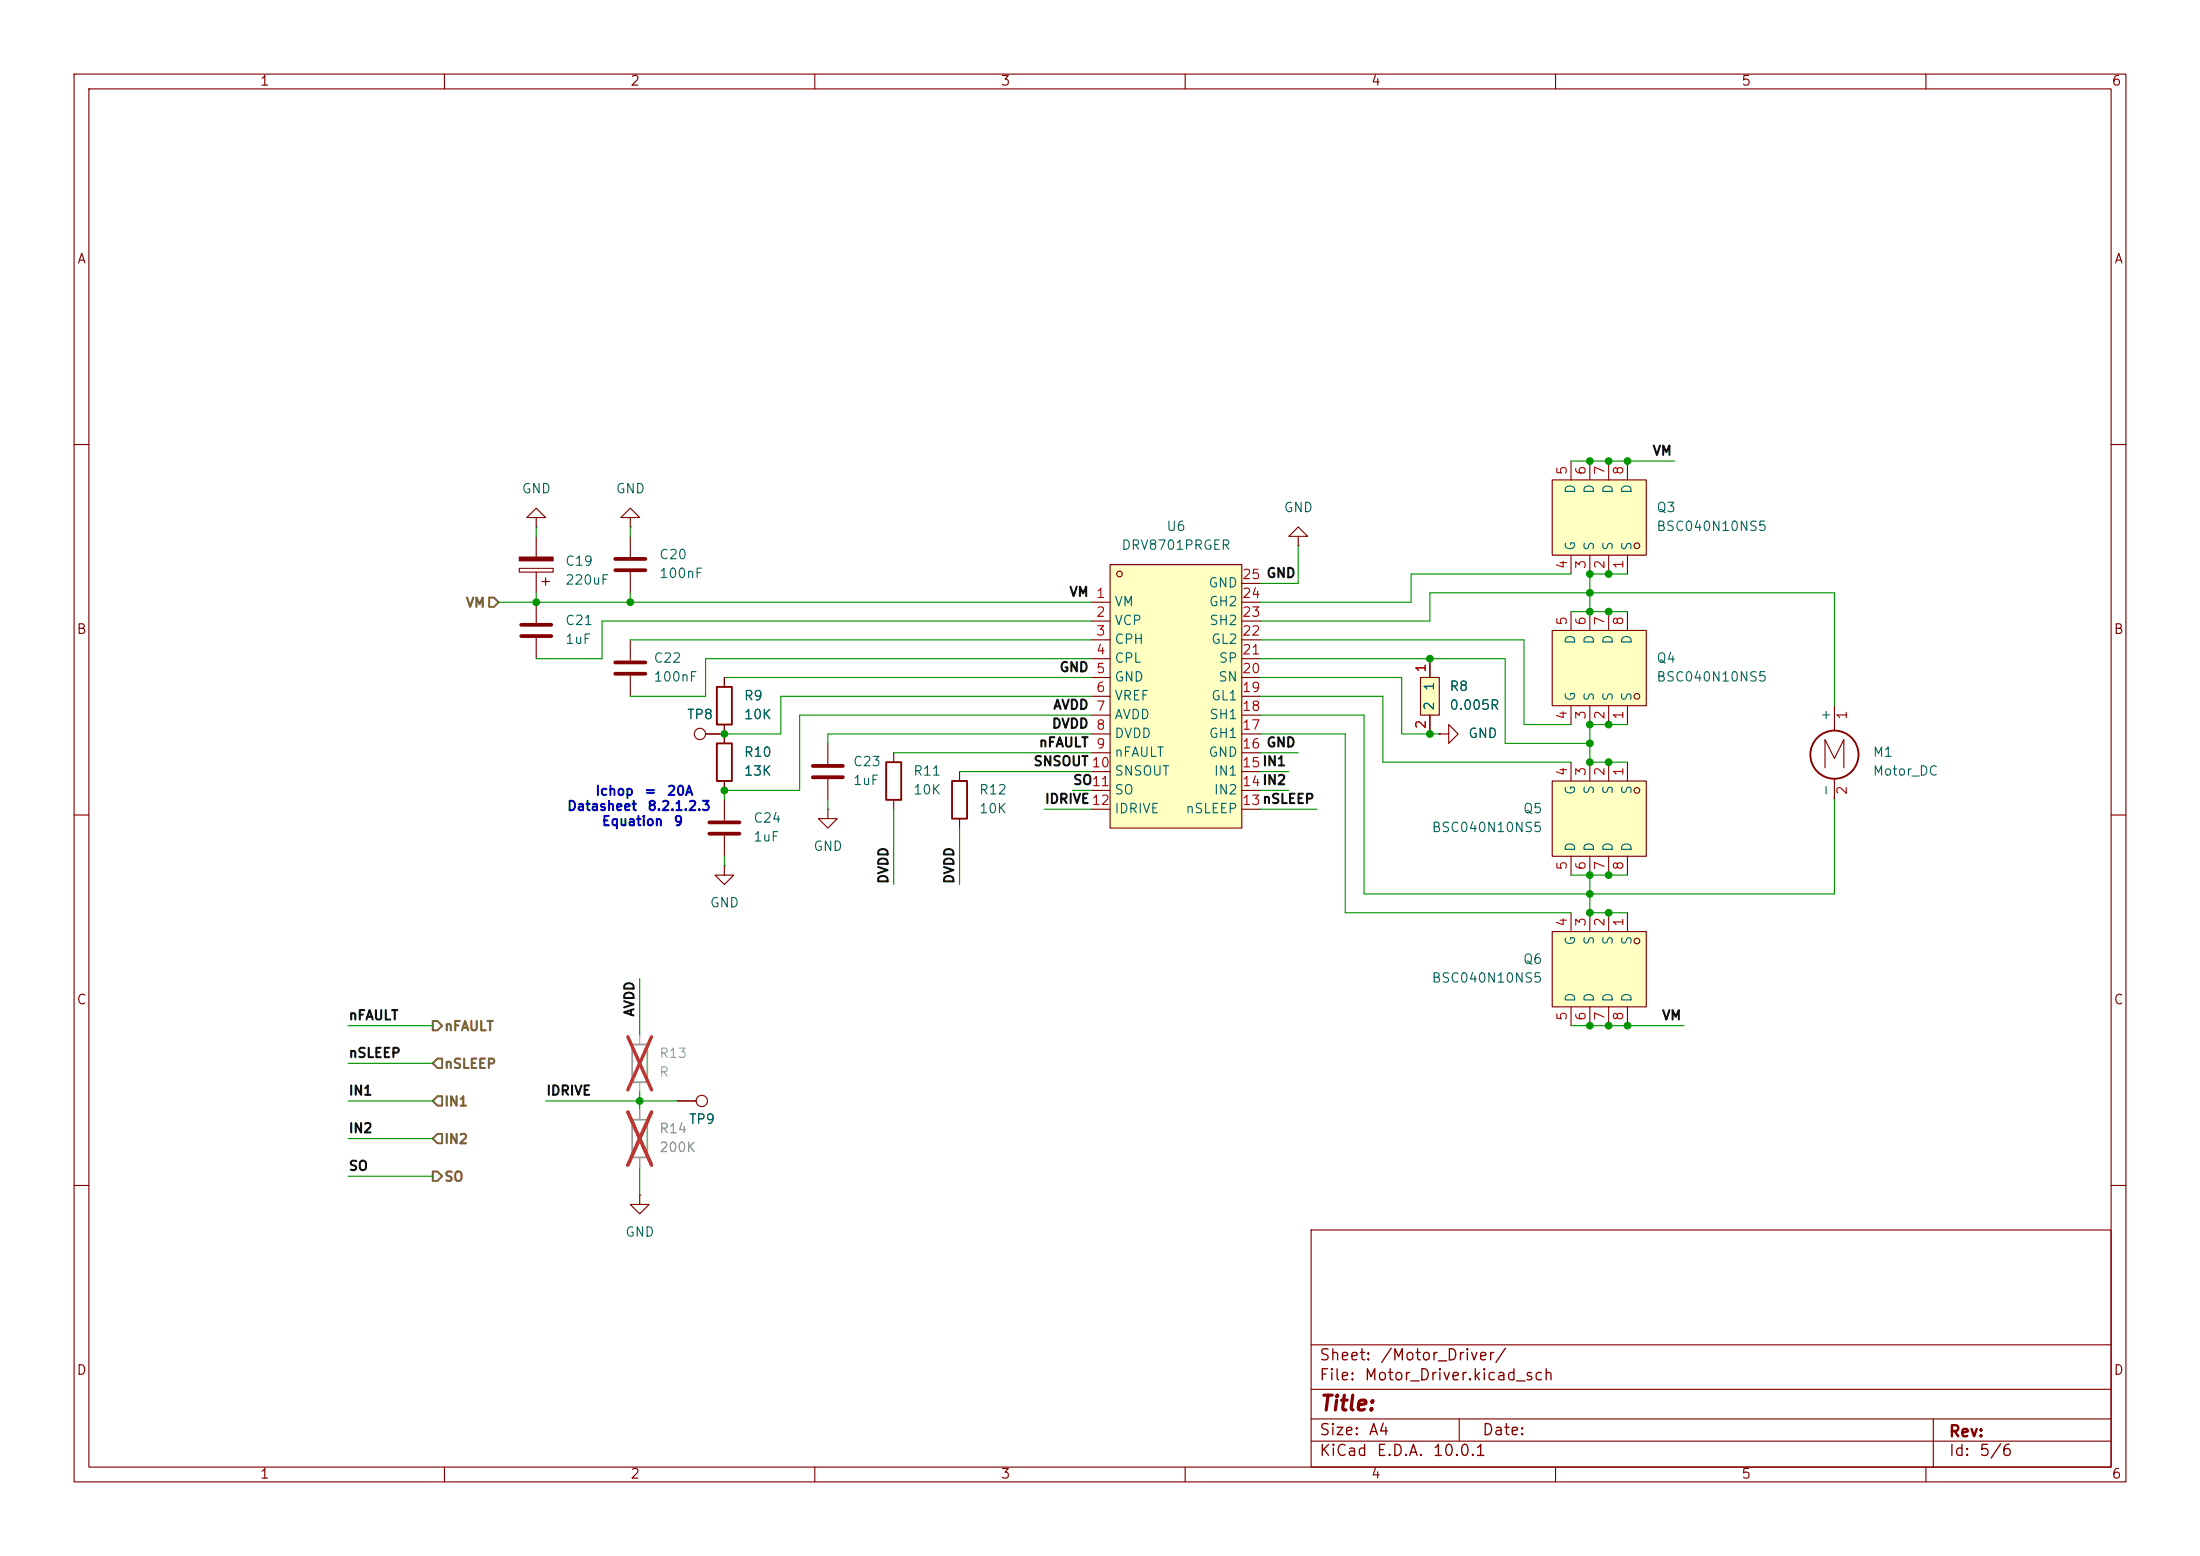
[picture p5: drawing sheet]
<svg xmlns="http://www.w3.org/2000/svg" width="297mm" height="210mm" viewBox="0 0 297 210" stroke-linecap="round" stroke-linejoin="round" font-family="sans-serif">
<g fill="none" stroke="#840000" stroke-width=".15">
<path d="M10 10h277v190h-277zM12 12h273v186h-273zM60 10v2M110 10v2M160 10v2M210 10v2M260 10v2M10 60h2M85.1 72.4v2.8M85.1 77.2v2.8M285 60h2M95.2 99.1h2.6"/>
<path d="M97.8 91.4v1.3M97.8 97.8v2.5M194.3 99.1h1.3v-1.3l1.2 1.3-1.2 1.2v-1.2M194.3 99.1h.1M10 110h2M97.8 105.4v1.3M285 110h2M10 160h2M177 166h108v32h-108zM285 160h2M60 198v2M110 198v2"/>
<path d="M160 198v2M177 194.5h108M177 191.5h108M177 187.5h108M177 181.5h108M197 191.5v3M210 198v2M260 198v2M261 191.5v6.5"/>
<circle cx="94.5" cy="99.1" r=".76"/>
</g>
<path d="M83.1 75.4h4M83.1 77h4" fill="none" stroke="#840000" stroke-width=".51"/>
<path d="M96.8 92.7h2v5.1h-2zM96.8 100.3h2v5.1h-2z" fill="none" stroke="#840000" stroke-width=".25"/>
<path d="M209.5 105.4h12.7v10.2h-12.7z" fill="#ffffc2"/>
<g fill="none" stroke="#840000" stroke-width=".15">
<path d="M209.5 105.4h12.7v10.2h-12.7zM212.1 102.9v2.5M212.1 115.6v2.5M214.6 102.9v2.5M214.6 115.6v2.5M217.2 102.9v2.5M217.2 115.6v2.5M219.7 102.9v2.5M219.7 115.6v2.5"/>
<circle cx="221" cy="106.7" r=".38"/>
</g>
<path d="M191.8 91.4h2.5v5.1h-2.5z" fill="#ffffc2"/>
<path d="M191.8 91.4h2.5v5.1h-2.5zM193 88.9v2.5M193 96.5v2.6" fill="none" stroke="#840000" stroke-width=".15"/>
<path d="M209.5 64.8h12.7v10.1h-12.7z" fill="#ffffc2"/>
<g fill="none" stroke="#840000" stroke-width=".15">
<path d="M70.1 76.7h4.6v.5h-4.6zM72.4 69.9h1.3l-1.3-1.3-1.3 1.3h1.3v1.2M72.4 71.1h.1M72.4 72.4v2.8M72.4 77.2v2.8M73.2 78.5h1M73.7 78v1M85.1 69.9h1.3l-1.3-1.3-1.3 1.3h1.3v1.2M85.1 71.1h.1M175.3 72.4h1.2l-1.2-1.3-1.3 1.3h1.3v1.3M175.3 73.7h.1M209.5 64.8h12.7v10.1h-12.7z"/>
<path d="M212.1 62.2v2.6M212.1 74.9v2.6M214.6 62.2v2.6M214.6 74.9v2.6M217.2 62.2v2.6M217.2 74.9v2.6M219.7 62.2v2.6M219.7 74.9v2.6M85.1 86.4v2.8M85.1 91.2v2.8M111.8 100.3v2.8M111.8 105.2v2.8"/>
<path d="M120.6 101.6v1.3M120.6 108v1.2"/>
<circle cx="221" cy="73.7" r=".38"/>
</g>
<path d="M83.1 89.4h4M83.1 90.9h4M109.7 103.4h4.1M109.7 104.9h4.1" fill="none" stroke="#840000" stroke-width=".51"/>
<path d="M70.1 75.2h4.6v.5h-4.6z" fill="#840000" stroke="#840000" stroke-width=".15"/>
<path d="M119.6 102.9h2.1v5.1h-2.1z" fill="none" stroke="#840000" stroke-width=".25"/>
<path d="M209.5 125.7h12.7v10.2h-12.7z" fill="#ffffc2"/>
<g fill="none" stroke="#840000" stroke-width=".15">
<path d="M111.8 109.2v1.3h1.2l-1.2 1.3-1.3-1.3h1.3M111.8 109.2h.1M209.5 125.7h12.7v10.2h-12.7zM212.1 123.2v2.5M212.1 135.9v2.5M214.6 123.2v2.5M214.6 135.9v2.5M217.2 123.2v2.5M217.2 135.9v2.5M219.7 123.2v2.5M219.7 135.9v2.5"/>
<circle cx="221" cy="127" r=".38"/>
</g>
<path d="M209.5 85.1h12.7v10.2h-12.7z" fill="#ffffc2"/>
<g fill="none" stroke="#840000" stroke-width=".15">
<path d="M209.5 85.1h12.7v10.2h-12.7zM212.1 82.6v2.5M212.1 95.3v2.5M214.6 82.6v2.5M214.6 95.3v2.5M217.2 82.6v2.5M217.2 95.3v2.5M219.7 82.6v2.5M219.7 95.3v2.5"/>
<circle cx="221" cy="94" r=".38"/>
</g>
<path d="M149.9 76.2h17.7v35.6h-17.7z" fill="#ffffc2"/>
<g fill="none" stroke="#840000" stroke-width=".15">
<path d="M149.9 76.2h17.7v35.6h-17.7zM167.6 78.7h2.6M72.4 81.3v2.8M72.4 86.1v2.8M95.2 99.1h2.6M97.8 91.4v1.3M97.8 97.8v2.5M147.3 81.3h2.6M147.3 83.8h2.6M147.3 86.4h2.6M147.3 88.9h2.6M147.3 91.4h2.6"/>
<path d="M147.3 94h2.6M147.3 96.5h2.6M147.3 99.1h2.6M167.6 81.3h2.6M167.6 83.8h2.6M167.6 86.4h2.6M167.6 88.9h2.6M167.6 91.4h2.6M167.6 94h2.6M167.6 96.5h2.6M167.6 99.1h2.6M193 88.9v2.5"/>
<path d="M193 96.5v2.6M194.3 99.1h.1M247.6 95.3v3.3M97.8 116.8v1.3h1.3l-1.3 1.3-1.3-1.3h1.3M97.8 116.8h.1M97.8 105.4v1.3M97.8 108v2.7M97.8 112.8v2.8M129.5 104.1v1.3M129.5 110.5v1.3M147.3 101.6h2.6M147.3 104.1h2.6"/>
<path d="M147.3 106.7h2.6M147.3 109.2h2.6M167.6 101.6h2.6M167.6 104.1h2.6M167.6 106.7h2.6M167.6 109.2h2.6M246.4 103.6v-3.8l1.2 2.6 1.3-2.6v3.8M247.6 105.1v2.9M91.4 148.6h2.6M86.4 161.3v1.3h1.2l-1.2 1.2-1.3-1.2h1.3M86.4 161.3h.1"/>
<circle cx="151.1" cy="77.5" r=".38"/>
<circle cx="94.7" cy="148.6" r=".76"/>
</g>
<path d="M70.4 84.3h4M70.4 85.9h4M95.8 111h4M95.8 112.5h4" fill="none" stroke="#840000" stroke-width=".51"/>
<g fill="none" stroke="#840000" stroke-width=".25">
<path d="M128.5 105.4h2.1v5.1h-2.1z"/>
<circle cx="247.6" cy="101.9" r="3.3"/>
</g>
<path d="M85.3 141h2.1v5.1h-2.1zM85.3 151.1h2.1v5.1h-2.1z" fill="none" stroke="#a1a1a1" stroke-width=".25"/>
<path d="M86.4 139.7v1.3M86.4 146.1v1.2M86.4 149.9v1.2M86.4 156.2v1.3" fill="none" stroke="#a1a1a1" stroke-width=".15"/>
<path d="M84.8 139.9l3.2 7.2M88 139.9l-3.2 7.2M84.8 150.1l3.2 7.2M88 150.1l-3.2 7.2" fill="none" stroke="#e12e31" stroke-width=".46"/>
<path d="M66 80.6h.7l.6 .7-.6 .6h-.7zM58.4 137.8h.7l.6 .6-.6 .7h-.7zM58.4 158.1h.7l.6 .7-.6 .6h-.7zM59.1 142.9h.6v1.2h-.6l-.7-.6zM59.1 153h.6v1.3h-.6l-.7-.6zM59.1 148h.6v1.2h-.6l-.7-.6z" fill="none" stroke="#725600" stroke-width=".25"/>
<g fill="none" stroke="#009600" stroke-width=".15">
<path d="M72.4 71.1v1.3M85.1 71.1v1.3M175.3 73.7v5h-5.1M212.1 77.5h-21.6v3.8h-20.3M212.1 62.2h14M219.7 77.5h-5.1v5.1M67.3 81.3h80M72.4 80v1.3M85.1 86.4h62.2M85.1 80v1.3M97.8 91.4h49.5M147.3 83.8h-66v5.1h-8.9"/>
<path d="M147.3 88.9h-52.1v5.1h-10.1M147.3 94h-41.9v5.1h-7.6M147.3 99.1h-35.5v1.2M147.3 96.5h-39.4v10.2h-10.1v1.3M170.2 88.9h33v11.4h11.4M170.2 91.4h19v7.7h5.1M170.2 99.1h11.4v24.1h30.5M170.2 86.4h35.5v11.4h6.4M170.2 94h16.5v8.9h25.4M170.2 83.8h22.8v-3.8h54.6v15.3M170.2 96.5h13.9v24.2h63.5v-12.7M212.1 82.6h7.6"/>
<path d="M219.7 97.8h-5.1v5.1h5.1M97.8 115.6v1.2M111.8 108v1.2M120.6 109.2v10.2M120.6 101.6h26.7M129.5 111.8v7.6M129.5 104.1h17.8M141 109.2h6.3M144.8 106.7h2.5M170.2 106.7h3.8M170.2 104.1h3.8M170.2 109.2h7.6"/>
<path d="M170.2 101.6h5.1M212.1 118.1h7.6M214.6 118.1v5.1h5.1M47 138.4h11.4M86.4 132.1v7.6M212.1 138.4h15.2M47 143.5h11.4M47 153.7h11.4M47 148.6h11.4M47 158.8h11.4M73.7 148.6h17.7M86.4 147.3v2.6"/>
<path d="M86.4 157.5v3.8"/>
</g>
<g fill="#009600" stroke="#009600" stroke-width=".14">
<circle cx="97.8" cy="106.7" r=".46"/>
<circle cx="72.4" cy="81.3" r=".46"/>
<circle cx="85.1" cy="81.3" r=".46"/>
<circle cx="214.6" cy="102.9" r=".46"/>
<circle cx="193" cy="99.1" r=".46"/>
<circle cx="214.6" cy="82.6" r=".46"/>
<circle cx="193" cy="88.9" r=".46"/>
<circle cx="214.6" cy="120.7" r=".46"/>
<circle cx="214.6" cy="118.1" r=".46"/>
<circle cx="217.2" cy="118.1" r=".46"/>
<circle cx="214.6" cy="100.3" r=".46"/>
<circle cx="214.6" cy="97.8" r=".46"/>
<circle cx="217.2" cy="102.9" r=".46"/>
<circle cx="217.2" cy="123.2" r=".46"/>
<circle cx="219.7" cy="138.4" r=".46"/>
<circle cx="214.6" cy="138.4" r=".46"/>
<circle cx="217.2" cy="138.4" r=".46"/>
<circle cx="97.8" cy="99.1" r=".46"/>
<circle cx="214.6" cy="123.2" r=".46"/>
<circle cx="86.4" cy="148.6" r=".46"/>
<circle cx="214.6" cy="80" r=".46"/>
<circle cx="214.6" cy="77.5" r=".46"/>
<circle cx="217.2" cy="82.6" r=".46"/>
<circle cx="217.2" cy="77.5" r=".46"/>
<circle cx="217.2" cy="97.8" r=".46"/>
<circle cx="219.7" cy="62.2" r=".46"/>
<circle cx="217.2" cy="62.2" r=".46"/>
<circle cx="214.6" cy="62.2" r=".46"/>
</g>
<text font-size="2" fill="#840000" x="178" y="190.9">Title:</text>
<g font-size="1.5" fill="#840000">
<text x="178" y="184">Sheet:</text>
<text x="186.2" y="184">/Motor_Driver/</text>
<text x="178" y="186.7">File:</text>
<text x="184.1" y="186.7">Motor_Driver.kicad_sch</text>
<text x="178" y="196.9">KiCad</text>
<text x="178" y="194.1">Size:</text>
<text x="184.7" y="194.1">A4</text>
<text x="185.7" y="196.9">E.D.A.</text>
<text x="193.3" y="196.9">10.0.1</text>
<text x="200" y="194.1">Date:</text>
<text x="263" y="194.3">Rev:</text>
<text x="263" y="196.9">Id:</text>
<text x="267.1" y="196.9">5/6</text>
</g>
<g font-size="1.3" fill="#840000">
<text x="35" y="11.9">1</text>
<text x="85" y="11.9">2</text>
<text x="135" y="11.9">3</text>
<text x="185" y="11.9">4</text>
<text x="235" y="11.9">5</text>
<text x="285" y="11.9">6</text>
<text x="10.3" y="35.9">A</text>
<text x="285.3" y="35.9">A</text>
<text x="10.3" y="85.9">B</text>
<text x="285.3" y="85.9">B</text>
<text x="10.3" y="135.9">C</text>
<text x="285.3" y="135.9">C</text>
<text x="10.3" y="185.9">D</text>
<text x="285.3" y="185.9">D</text>
<text x="35" y="199.9">1</text>
<text x="85" y="199.9">2</text>
<text x="135" y="199.9">3</text>
<text x="185" y="199.9">4</text>
<text x="235" y="199.9">5</text>
<text x="285" y="199.9">6</text>
</g>
<g font-size="1.3" fill="#a90000">
<text x="211.8" y="64.2" transform="rotate(-90 211.8 64.2)">5</text>
<text x="214.4" y="64.2" transform="rotate(-90 214.4 64.2)">6</text>
<text x="216.9" y="64.2" transform="rotate(-90 216.9 64.2)">7</text>
<text x="219.5" y="64.2" transform="rotate(-90 219.5 64.2)">8</text>
<text x="211.8" y="76.9" transform="rotate(-90 211.8 76.9)">4</text>
<text x="214.4" y="76.9" transform="rotate(-90 214.4 76.9)">3</text>
<text x="216.9" y="76.9" transform="rotate(-90 216.9 76.9)">2</text>
<text x="219.5" y="76.9" transform="rotate(-90 219.5 76.9)">1</text>
<text x="147.9" y="83.6">2</text>
<text x="167.6" y="83.6">23</text>
<text x="167.6" y="81">24</text>
<text x="167.6" y="78.5">25 GND</text>
<text x="147.9" y="86.1">3</text>
<text x="147.9" y="88.6">4</text>
<text x="167.6" y="88.6">21</text>
<text x="167.6" y="86.1">22</text>
<text x="211.8" y="84.5" transform="rotate(-90 211.8 84.5)">5</text>
<text x="214.4" y="84.5" transform="rotate(-90 214.4 84.5)">6</text>
<text x="216.9" y="84.5" transform="rotate(-90 216.9 84.5)">7</text>
<text x="219.5" y="84.5" transform="rotate(-90 219.5 84.5)">8</text>
<text x="147.9" y="93.7">6</text>
<text x="167.6" y="93.7">19</text>
<text x="167.6" y="91.2">20</text>
<text x="192.8" y="90.9" transform="rotate(-90 192.8 90.9)">1</text>
<text x="167.6" y="101.3">16 GND</text>
<text x="167.6" y="98.8">17</text>
<text x="167.6" y="96.3">18</text>
<text x="192.8" y="98.5" transform="rotate(-90 192.8 98.5)">2</text>
<text x="211.8" y="97.2" transform="rotate(-90 211.8 97.2)">4</text>
<text x="214.4" y="97.2" transform="rotate(-90 214.4 97.2)">3</text>
<text x="216.9" y="97.2" transform="rotate(-90 216.9 97.2)">2</text>
<text x="219.5" y="97.2" transform="rotate(-90 219.5 97.2)">1</text>
<text x="249.6" y="97.2" transform="rotate(-90 249.6 97.2)">1</text>
<text x="167.6" y="106.4">14IN2</text>
<text x="167.6" y="103.9">15IN1</text>
<text x="211.8" y="104.8" transform="rotate(-90 211.8 104.8)">4</text>
<text x="214.4" y="104.8" transform="rotate(-90 214.4 104.8)">3</text>
<text x="216.9" y="104.8" transform="rotate(-90 216.9 104.8)">2</text>
<text x="219.5" y="104.8" transform="rotate(-90 219.5 104.8)">1</text>
<text x="249.6" y="107.4" transform="rotate(-90 249.6 107.4)">2</text>
<text x="167.6" y="109">13nSLEEP</text>
<text x="211.8" y="117.5" transform="rotate(-90 211.8 117.5)">5</text>
<text x="214.4" y="117.5" transform="rotate(-90 214.4 117.5)">6</text>
<text x="216.9" y="117.5" transform="rotate(-90 216.9 117.5)">7</text>
<text x="219.5" y="117.5" transform="rotate(-90 219.5 117.5)">8</text>
<text x="211.8" y="125.2" transform="rotate(-90 211.8 125.2)">4</text>
<text x="214.4" y="125.2" transform="rotate(-90 214.4 125.2)">3</text>
<text x="216.9" y="125.2" transform="rotate(-90 216.9 125.2)">2</text>
<text x="219.5" y="125.2" transform="rotate(-90 219.5 125.2)">1</text>
<text x="211.8" y="137.9" transform="rotate(-90 211.8 137.9)">5</text>
<text x="214.4" y="137.9" transform="rotate(-90 214.4 137.9)">6</text>
<text x="216.9" y="137.9" transform="rotate(-90 216.9 137.9)">7</text>
<text x="219.5" y="137.9" transform="rotate(-90 219.5 137.9)">8</text>
</g>
<g font-size="1.3" fill="#0f0f0f">
<text x="223" y="61.8">VM</text>
<text x="144.3" y="80.8">VM 1</text>
<text x="142.9" y="91">GND 5</text>
<text x="140.2" y="101.2">nFAULT 9</text>
<text x="141.9" y="98.6">DVDD 8</text>
<text x="142.1" y="96.1">AVDD 7</text>
<text x="139.4" y="103.7">SNSOUT10</text>
<text x="144.8" y="106.2">SO11</text>
<text x="141" y="108.8">IDRIVE12</text>
<text x="120.2" y="119.4" transform="rotate(-90 120.2 119.4)">DVDD</text>
<text x="129.1" y="119.4" transform="rotate(-90 129.1 119.4)">DVDD</text>
<text x="47" y="138">nFAULT</text>
<text x="85.9" y="137.3" transform="rotate(-90 85.9 137.3)">AVDD</text>
<text x="224.3" y="138">VM</text>
<text x="47" y="143.1">nSLEEP</text>
<text x="47" y="148.1">IN1</text>
<text x="73.7" y="148.1">IDRIVE</text>
<text x="47" y="153.2">IN2</text>
<text x="47" y="158.3">SO</text>
</g>
<g font-size="1.3" fill="#006464">
<text x="70.4" y="66.9">GND</text>
<text x="83.1" y="66.9">GND</text>
<text x="157.4" y="72">U6</text>
<text x="173.2" y="69.4">GND</text>
<text x="213" y="66.8" transform="rotate(-90 213 66.8)">D</text>
<text x="215.5" y="66.8" transform="rotate(-90 215.5 66.8)">D</text>
<text x="218" y="66.8" transform="rotate(-90 218 66.8)">D</text>
<text x="220.6" y="66.8" transform="rotate(-90 220.6 66.8)">D</text>
<text x="223.5" y="69.4">Q3</text>
<text x="223.5" y="72">BSC040N10NS5</text>
<text x="76.2" y="76.7">C19</text>
<text x="88.9" y="75.8">C20</text>
<text x="151.3" y="74.5">DRV8701PRGER</text>
<text x="213" y="74.4" transform="rotate(-90 213 74.4)">G</text>
<text x="215.5" y="74.4" transform="rotate(-90 215.5 74.4)">S</text>
<text x="218" y="74.4" transform="rotate(-90 218 74.4)">S</text>
<text x="220.6" y="74.4" transform="rotate(-90 220.6 74.4)">S</text>
<text x="76.2" y="79.2">220uF</text>
<text x="88.9" y="78.3">100nF</text>
<text x="150.4" y="82.1">VM</text>
<text x="163.1" y="79.6">GND</text>
<text x="163.1" y="82.1">GH2</text>
<text x="76.2" y="87.2">1uF</text>
<text x="76.2" y="84.7">C21</text>
<text x="88.1" y="89.8">C22</text>
<text x="150.4" y="84.7">VCP</text>
<text x="150.4" y="87.2">CPH</text>
<text x="150.4" y="89.8">CPL</text>
<text x="163.2" y="84.7">SH2</text>
<text x="163.4" y="87.2">GL2</text>
<text x="164.4" y="89.8">SP</text>
<text x="213" y="87.1" transform="rotate(-90 213 87.1)">D</text>
<text x="215.5" y="87.1" transform="rotate(-90 215.5 87.1)">D</text>
<text x="218" y="87.1" transform="rotate(-90 218 87.1)">D</text>
<text x="220.6" y="87.1" transform="rotate(-90 220.6 87.1)">D</text>
<text x="223.5" y="89.8">Q4</text>
<text x="88.1" y="92.3">100nF</text>
<text x="100.3" y="94.8">R9</text>
<text x="150.4" y="92.3">GND</text>
<text x="150.4" y="94.8">VREF</text>
<text x="163.4" y="94.8">GL1</text>
<text x="164.4" y="92.3">SN</text>
<text x="193.9" y="93.4" transform="rotate(-90 193.9 93.4)">1</text>
<text x="195.6" y="93.6">R8</text>
<text x="213" y="94.7" transform="rotate(-90 213 94.7)">G</text>
<text x="215.5" y="94.7" transform="rotate(-90 215.5 94.7)">S</text>
<text x="218" y="94.7" transform="rotate(-90 218 94.7)">S</text>
<text x="220.6" y="94.7" transform="rotate(-90 220.6 94.7)">S</text>
<text x="223.5" y="92.3">BSC040N10NS5</text>
<text x="92.7" y="97.4">TP8</text>
<text x="100.3" y="97.4">10K</text>
<text x="150.4" y="97.4">AVDD</text>
<text x="150.4" y="99.9">DVDD</text>
<text x="163.1" y="99.9">GH1</text>
<text x="163.2" y="97.4">SH1</text>
<text x="193.9" y="96" transform="rotate(-90 193.9 96)">2</text>
<text x="195.6" y="96.1">0.005R</text>
<text x="198.1" y="99.9">GND</text>
<text x="247.4" y="97.4" transform="rotate(-90 247.4 97.4)">+</text>
<text x="100.3" y="102.5">R10</text>
<text x="100.3" y="105">13K</text>
<text x="115.1" y="106.3">1uF</text>
<text x="115.1" y="103.7">C23</text>
<text x="123.2" y="105">R11</text>
<text x="123.2" y="107.5">10K</text>
<text x="132.1" y="107.5">R12</text>
<text x="150.4" y="102.5">nFAULT</text>
<text x="150.4" y="105">SNSOUT</text>
<text x="150.4" y="107.5">SO</text>
<text x="163.1" y="102.5">GND</text>
<text x="163.8" y="107.5">IN2</text>
<text x="163.8" y="105">IN1</text>
<text x="213" y="107.4" transform="rotate(-90 213 107.4)">G</text>
<text x="215.5" y="107.3" transform="rotate(-90 215.5 107.3)">S</text>
<text x="218" y="107.3" transform="rotate(-90 218 107.3)">S</text>
<text x="220.6" y="107.3" transform="rotate(-90 220.6 107.3)">S</text>
<text x="247.4" y="107.6" transform="rotate(-90 247.4 107.6)">-</text>
<text x="252.7" y="102.5">M1</text>
<text x="252.7" y="105">Motor_DC</text>
<text x="101.6" y="113.9">1uF</text>
<text x="101.6" y="111.4">C24</text>
<text x="132.1" y="110.1">10K</text>
<text x="150.4" y="110.1">IDRIVE</text>
<text x="160" y="110.1">nSLEEP</text>
<text x="193.2" y="112.6">BSC040N10NS5</text>
<text x="205.5" y="110.1">Q5</text>
<text x="109.7" y="115.2">GND</text>
<text x="213" y="115.1" transform="rotate(-90 213 115.1)">D</text>
<text x="215.5" y="115.1" transform="rotate(-90 215.5 115.1)">D</text>
<text x="218" y="115.1" transform="rotate(-90 218 115.1)">D</text>
<text x="220.6" y="115.1" transform="rotate(-90 220.6 115.1)">D</text>
<text x="95.8" y="122.8">GND</text>
<text x="205.5" y="130.4">Q6</text>
<text x="213" y="127.7" transform="rotate(-90 213 127.7)">G</text>
<text x="215.5" y="127.7" transform="rotate(-90 215.5 127.7)">S</text>
<text x="218" y="127.7" transform="rotate(-90 218 127.7)">S</text>
<text x="220.6" y="127.7" transform="rotate(-90 220.6 127.7)">S</text>
<text x="193.2" y="132.9">BSC040N10NS5</text>
<text x="213" y="135.4" transform="rotate(-90 213 135.4)">D</text>
<text x="215.5" y="135.4" transform="rotate(-90 215.5 135.4)">D</text>
<text x="218" y="135.4" transform="rotate(-90 218 135.4)">D</text>
<text x="220.6" y="135.4" transform="rotate(-90 220.6 135.4)">D</text>
<text x="92.9" y="152">TP9</text>
<text x="84.3" y="167.2">GND</text>
</g>
<g font-size="1.3" fill="#725600">
<text x="62.8" y="82.3">VM</text>
<text x="59.9" y="139.4">nFAULT</text>
<text x="59.9" y="144.5">nSLEEP</text>
<text x="59.9" y="149.6">IN1</text>
<text x="59.9" y="154.7">IN2</text>
<text x="59.9" y="159.8">SO</text>
</g>
<g font-size="1.3" fill="#0000c2">
<text x="80.3" y="107.7">Ichop</text>
<text x="86.9" y="107.7">=</text>
<text x="89.9" y="107.7">20A</text>
<text x="76.5" y="109.7">Datasheet</text>
<text x="81.2" y="111.8">Equation</text>
<text x="87.3" y="109.7">8.2.1.2.3</text>
<text x="90.9" y="111.8">9</text>
</g>
<g font-size="1.3" fill="#989898">
<text x="88.9" y="143.1">R13</text>
<text x="88.9" y="145.6">R</text>
<text x="88.9" y="155.8">200K</text>
<text x="88.9" y="153.3">R14</text>
</g>
</svg>
